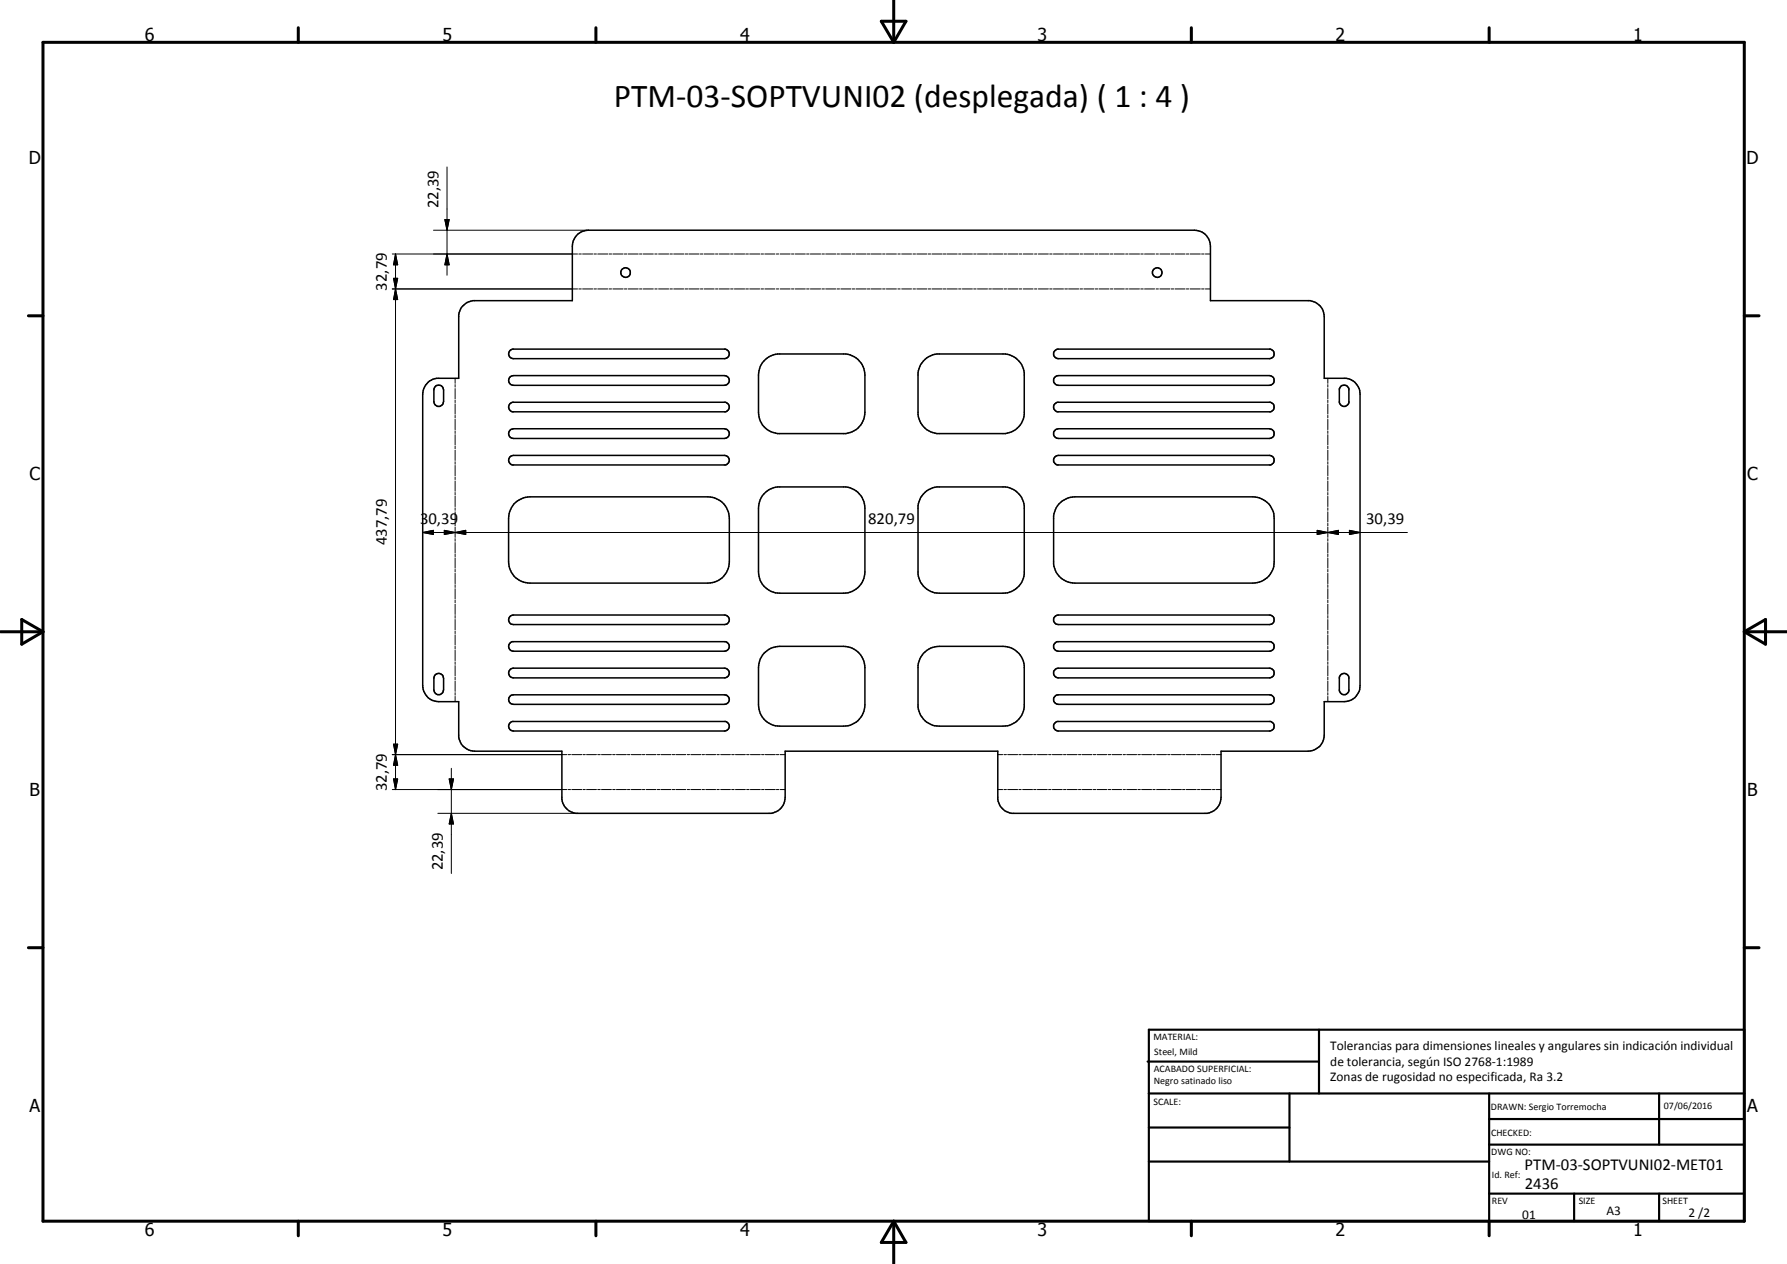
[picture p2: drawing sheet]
<svg xmlns="http://www.w3.org/2000/svg" width="420mm" height="297mm" viewBox="0 0 420 297" stroke-linecap="round" stroke-linejoin="round" font-family="sans-serif">
<g fill="none" stroke="#000" stroke-width=".35">
<path d="M108.8 71.9a3.8 3.8 0 0 1 2.4-1.2h23.4v-12.8a3.8 3.8 0 0 1 3.7-3.8h142.5a3.7 3.7 0 0 1 3.8 3.8v12.8h23.4a3.8 3.8 0 0 1 3.4 3.7v14.5h5.1a3.8 3.8 0 0 1 3.3 3.7v68.5a3.7 3.7 0 0 1-3.8 3.8h-4.6v7.9a3.7 3.7 0 0 1-3.8 3.7h-20.5v10.9a3.8 3.8 0 0 1-3.3 3.7h-45.9a3.9 3.9 0 0 1-3.3-3.3v-11.3h-50v10.9a3.8 3.8 0 0 1-3.3 3.7h-45.9a3.9 3.9 0 0 1-3.3-3.3v-11.3h-20.5a3.9 3.9 0 0 1-3.7-3.3v-8.3h-4.7a3.7 3.7 0 0 1-3.8-3.8v-68.5a3.8 3.8 0 0 1 3.3-3.7h5.2v-14.9l.4-1.4zM102.4 90.7a1.16 1.16 0 0 1 1.9 .9v2.8a1.14 1.14 0 0 1-1.1 1.1 1.14 1.14 0 0 1-1.2-1.1v-2.8zM119.8 95l.7-.5h50.1a1.15 1.15 0 0 1 .9 1.2 1.15 1.15 0 0 1-.9 1.1h-50.1a1.16 1.16 0 0 1-.7-1.8zM119.8 88.7l.9-.4h49.6a1.14 1.14 0 0 1 1.2 1.1 1.14 1.14 0 0 1-1.2 1.2h-49.6a1.15 1.15 0 0 1-1-.7 1.15 1.15 0 0 1 .1-1.2zM119.8 82.5l.7-.5h50.1a1.14 1.14 0 0 1 .9 1.3 1.14 1.14 0 0 1-1.2 1h-49.6a1.13 1.13 0 0 1-1-.6 1.13 1.13 0 0 1 .1-1.2zM179.6 84.8l1.2-1 2-.6h16.1a5 5 0 0 1 4.5 4.9v8.8a5 5 0 0 1-4.5 5h-16.1a5 5 0 0 1-4.5-5l.1-9.3 .4-1.5zM217.1 84.8a4.9 4.9 0 0 1 3.2-1.6h16.1a5.1 5.1 0 0 1 4.4 4.4v9.8a5.1 5.1 0 0 1-4.4 4.5h-16.1a5.1 5.1 0 0 1-4.5-4.5v-9.8a4.9 4.9 0 0 1 1.3-2.8zM248 82.5l.6-.5h50.1a1.14 1.14 0 0 1 .9 1.3 1.14 1.14 0 0 1-1.1 1h-49.7a1.12 1.12 0 0 1-1-.7 1.12 1.12 0 0 1 .2-1.1zM248 88.7l.8-.4h49.7a1.14 1.14 0 0 1 1.1 1.1 1.14 1.14 0 0 1-1.1 1.2h-49.7a1.17 1.17 0 0 1-.8-1.9zM248 95l.6-.5h50.1a1.17 1.17 0 0 1 .9 1.2 1.17 1.17 0 0 1-.9 1.1h-50.1a1.12 1.12 0 0 1-.6-1.8zM315.3 90.7l.7-.2a1.08 1.08 0 0 1 1.1 .9v3.2a1.15 1.15 0 0 1-1.1 .9 1.15 1.15 0 0 1-1.1-.9v-3.2zM119.8 107.4l.9-.4h49.6a1.14 1.14 0 0 1 1.2 1 1.14 1.14 0 0 1-.9 1.3h-50.1a1.16 1.16 0 0 1-.7-1.9z"/>
<path d="M120 101l.7-.2h49.6a1.14 1.14 0 0 1 1.2 1.1 1.14 1.14 0 0 1-1.2 1.1h-49.6a1.15 1.15 0 0 1-1-.7 1.15 1.15 0 0 1 .3-1.3zM120.9 118.4a5.6 5.6 0 0 1 3.7-1.6h41.8a5 5 0 0 1 5.1 5v10.2a5 5 0 0 1-5.1 5h-41.8a5 5 0 0 1-5-5v-10.7a5.1 5.1 0 0 1 1.3-2.9zM179.6 116.1l1.2-1 2-.7h16.1a5 5 0 0 1 4.5 5v15a5 5 0 0 1-5.1 5h-15a5 5 0 0 1-5-5v-15l.5-2zM217.1 116.1a4.9 4.9 0 0 1 3.2-1.7h16.1a5.1 5.1 0 0 1 4.4 4.5v16a5 5 0 0 1-5 4.5h-15a5 5 0 0 1-5-4.5v-16l.7-2zM248 107.4l.8-.4h49.7a1.14 1.14 0 0 1 1.1 1 1.14 1.14 0 0 1-.9 1.3h-50.1a1.12 1.12 0 0 1-.6-1.9zM248.1 101l.7-.2h49.7a1.14 1.14 0 0 1 1.1 1.1 1.14 1.14 0 0 1-1.1 1.1h-49.7a1.13 1.13 0 0 1-1-.7 1.13 1.13 0 0 1 .3-1.3zM249 118.4a5.1 5.1 0 0 1 3.7-1.6h41.9a5 5 0 0 1 5 5v10.2a5 5 0 0 1-5 5h-41.9a5 5 0 0 1-5-4.5v-11.2l.4-1.5zM102.3 158.7a1.15 1.15 0 0 1 1.2-.4 1.15 1.15 0 0 1 .8 1.1v2.7a1.14 1.14 0 0 1-1.1 1.2 1.14 1.14 0 0 1-1.2-1.2v-2.7zM119.8 151.2l.7-.4h50.1a1.14 1.14 0 0 1 .9 1.2 1.14 1.14 0 0 1-1.2 1h-49.6a1.13 1.13 0 0 1-1-.6 1.13 1.13 0 0 1 .1-1.2zM119.8 144.9l.9-.4h49.6a1.12 1.12 0 0 1 1.2 1.1 1.12 1.12 0 0 1-1.2 1.2h-49.6a1.13 1.13 0 0 1-1-.7 1.13 1.13 0 0 1 .1-1.2zM120 157.3l.7-.3h49.6a1.14 1.14 0 0 1 1.2 1.2 1.14 1.14 0 0 1-1.2 1.1h-49.6a1.16 1.16 0 0 1-1-.8 1.16 1.16 0 0 1 .3-1.2zM179.6 153.5a5 5 0 0 1 3.7-1.6h15a5 5 0 0 1 5.1 5v8.8a5 5 0 0 1-5.1 4.9h-15a5 5 0 0 1-5-4.9l.1-9.3 .4-1.5z"/>
<path d="M217.1 153.5l1.7-1.2 1.5-.4h15.5a5 5 0 0 1 5 4.5v9.8a5 5 0 0 1-5 4.4h-15a5 5 0 0 1-5-4.4v-9.8a5.2 5.2 0 0 1 1.3-2.9zM248 144.9l.8-.4h49.7a1.12 1.12 0 0 1 1.1 1.1 1.12 1.12 0 0 1-1.1 1.2h-49.7a1.1 1.1 0 0 1-1-.7 1.1 1.1 0 0 1 .2-1.2zM248 151.2l.6-.4h50.1a1.14 1.14 0 0 1 .9 1.2 1.14 1.14 0 0 1-1.1 1h-49.7a1.12 1.12 0 0 1-1-.6 1.12 1.12 0 0 1 .2-1.2zM248.1 157.3l.7-.3h49.7a1.14 1.14 0 0 1 1.1 1.2 1.14 1.14 0 0 1-1.1 1.1h-49.7a1.14 1.14 0 0 1-1-.8 1.14 1.14 0 0 1 .3-1.2zM315.2 158.7a1.14 1.14 0 0 1 1.1-.4 1.14 1.14 0 0 1 .8 .8v3.2a1.14 1.14 0 0 1-1.1 1 1.14 1.14 0 0 1-1.1-1v-3.2zM119.8 170l.7-.5h50.1a1.14 1.14 0 0 1 .9 1.3 1.14 1.14 0 0 1-1.2 1h-49.6a1.13 1.13 0 0 1-1-.6 1.13 1.13 0 0 1 .1-1.2zM119.8 163.7l.4-.3 .5-.1h49.6a1.12 1.12 0 0 1 1.2 1.1 1.12 1.12 0 0 1-1.2 1.1h-49.6a1.13 1.13 0 0 1-1-.6 1.13 1.13 0 0 1 .1-1.2zM248 163.7l.4-.3 .4-.1h49.7a1.12 1.12 0 0 1 1.1 1.1 1.12 1.12 0 0 1-1.1 1.1h-49.7a1.12 1.12 0 0 1-1-.6 1.12 1.12 0 0 1 .2-1.2zM248 170l.6-.5h50.1a1.14 1.14 0 0 1 .9 1.3 1.14 1.14 0 0 1-1.1 1h-49.7a1.12 1.12 0 0 1-1-.7 1.12 1.12 0 0 1 .2-1.1z"/>
<circle cx="147.1" cy="64.1" r="1.13"/>
<circle cx="272.1" cy="64.1" r="1.14"/>
</g>
<g fill="none" stroke="#000" stroke-width=".24">
<path d="M105.1 39.2v25.5M92.2 59.7h43.6M93 59.7l.5 2.5h-1zM93 59.7v125.8M101.9 54.1h36.4M104.6 51.6h1l-.5 2.5zM105.1 59.7l.5 2.5h-1zM136.1 59.7h.6M137 59.7h2.3M139.6 59.7h.6M140.5 59.7h2.4M143.2 59.7h.6"/>
<path d="M144.1 59.7h2.4M146.8 59.7h.6M147.7 59.7h2.4M150.4 59.7h.5M151.2 59.7h2.4M154 59.7h.5M154.8 59.7h2.4M157.5 59.7h.6M158.4 59.7h2.4M161.1 59.7h.6M162 59.7h2.4M164.7 59.7h.6"/>
<path d="M165.6 59.7h2.3M168.2 59.7h.6M169.1 59.7h2.4M171.8 59.7h.6M172.7 59.7h2.4M175.3 59.7h.7M176.3 59.7h2.3M178.9 59.7h.6M179.8 59.7h2.4M182.5 59.7h.6M183.4 59.7h2.4M186.1 59.7h.6"/>
<path d="M187 59.7h2.3M189.6 59.7h.6M190.5 59.7h2.4M193.2 59.7h.6M194.1 59.7h2.4M196.8 59.7h.6M197.7 59.7h2.4M200.4 59.7h.5M201.2 59.7h2.5M203.9 59.7h.6M204.8 59.7h2.4M207.5 59.7h.6"/>
<path d="M208.4 59.7h2.4M211.1 59.7h.6M212 59.7h2.3M214.7 59.7h.6M215.5 59.7h2.4M218.2 59.7h.6M219.1 59.7h2.4M221.8 59.7h.6M222.7 59.7h2.4M225.4 59.7h.6M226.3 59.7h2.3M228.9 59.7h.6"/>
<path d="M229.8 59.7h2.4M232.5 59.7h.6M233.4 59.7h2.4M236.1 59.7h.6M237 59.7h2.3M239.6 59.7h.6M240.6 59.7h2.3M243.2 59.7h.6M244.1 59.7h2.4M246.8 59.7h.6M247.7 59.7h2.4M250.3 59.7h.7"/>
<path d="M251.2 59.7h2.4M253.9 59.7h.6M254.8 59.7h2.4M257.5 59.7h.6M258.4 59.7h2.4M261.1 59.7h.6M261.9 59.7h2.5M264.7 59.7h.5M265.5 59.7h2.4M268.2 59.7h.6M269.1 59.7h2.4M271.8 59.7h.6"/>
<path d="M272.7 59.7h2.4M275.4 59.7h.6M276.3 59.7h2.3M278.9 59.7h.6M279.8 59.7h2.4M282.5 59.7h.6M283.4 59.7h1.2M92.2 67.9h43.6M92.5 65.4h1l-.5 2.5zM93 67.9l.5 2.5h-1zM136.1 67.9h.6M137 67.9h2.3"/>
<path d="M139.6 67.9h.6M140.5 67.9h2.4M143.2 67.9h.6M144.1 67.9h2.4M146.8 67.9h.6M147.7 67.9h2.4M150.4 67.9h.5M151.2 67.9h2.4M154 67.9h.5M154.8 67.9h2.4M157.5 67.9h.6M158.4 67.9h2.4"/>
<path d="M161.1 67.9h.6M162 67.9h2.4M164.7 67.9h.6M165.6 67.9h2.3M168.2 67.9h.6M169.1 67.9h2.4M171.8 67.9h.6M172.7 67.9h2.4M175.3 67.9h.7M176.3 67.9h2.3M178.9 67.9h.6M179.8 67.9h2.4"/>
<path d="M182.5 67.9h.6M183.4 67.9h2.4M186.1 67.9h.6M187 67.9h2.3M189.6 67.9h.6M190.5 67.9h2.4M193.2 67.9h.6M194.1 67.9h2.4M196.8 67.9h.6M197.7 67.9h2.4M200.4 67.9h.5M201.2 67.9h2.5"/>
<path d="M203.9 67.9h.6M204.8 67.9h2.4M207.5 67.9h.6M208.4 67.9h2.4M211.1 67.9h.6M212 67.9h2.3M214.7 67.9h.6M215.5 67.9h2.4M218.2 67.9h.6M219.1 67.9h2.4M221.8 67.9h.6M222.7 67.9h2.4"/>
<path d="M225.4 67.9h.6M226.3 67.9h2.3M228.9 67.9h.6M229.8 67.9h2.4M232.5 67.9h.6M233.4 67.9h2.4M236.1 67.9h.6M237 67.9h2.3M239.6 67.9h.6M240.6 67.9h2.3M243.2 67.9h.6M244.1 67.9h2.4"/>
<path d="M246.8 67.9h.6M247.7 67.9h2.4M250.3 67.9h.7M251.2 67.9h2.4M253.9 67.9h.6M254.8 67.9h2.4M257.5 67.9h.6M258.4 67.9h2.4M261.1 67.9h.6M261.9 67.9h2.5M264.7 67.9h.5M265.5 67.9h2.4"/>
<path d="M268.2 67.9h.6M269.1 67.9h2.4M271.8 67.9h.6M272.7 67.9h2.4M275.4 67.9h.6M276.3 67.9h2.3M278.9 67.9h.6M279.8 67.9h2.4M282.5 67.9h.6M283.4 67.9h1.2M107 88.9v1.2M107 90.4v.6"/>
<path d="M107 91.3v2.4M107 94v.6M107 94.9v2.4M107 97.6v.6M107 98.6v2.4M312.2 88.9v1.2M312.2 90.4v.6M312.2 91.3v2.4M312.2 94v.6M312.2 94.9v2.4M312.2 97.6v.6M312.2 98.6v2.4"/>
<path d="M107 101.3v.6M107 102.2v2.4M107 104.9v.6M107 105.8v2.4M107 108.5v.6M107 109.4v2.4M107 112.1v.6M107 113v2.4M107 115.7v.6M107 116.6v2.4M107 119.3v.6M312.2 101.3v.6"/>
<path d="M312.2 102.2v2.4M312.2 104.9v.6M312.2 105.8v2.4M312.2 108.5v.6M312.2 109.4v2.4M312.2 112.1v.6M312.2 113v2.4M312.2 115.7v.6M312.2 116.6v2.4M312.2 119.3v.6M99.4 125.1l2.5-.5v1zM99.4 125.1h231.5"/>
<path d="M104.5 124.6l2.5 .5-2.5 .5zM107 125.1l2.5-.5v1zM107 120.3v2.4M107 123v.6M107 123.9v2.4M107 126.6v.6M107 127.5v2.4M107 130.2v.6M107 131.1v2.4M107 133.8v.6M107 134.7v2.5M107 137.4v.6"/>
<path d="M107 138.3v2.5M309.7 124.6l2.5 .5-2.5 .5zM312.2 125.1l2.5-.5v1zM312.2 120.3v2.4M312.2 123v.6M312.2 123.9v2.4M312.2 126.6v.6M312.2 127.5v2.4M312.2 130.2v.6M312.2 131.1v2.4M312.2 133.8v.6M312.2 134.7v2.5"/>
<path d="M312.2 137.4v.6M312.2 138.3v2.5M317.3 124.6l2.5 .5-2.5 .5zM107 141.1v.5M107 142v2.4M107 144.7v.6M107 145.6v2.4M107 148.3v.6M107 149.2v2.4M107 151.9v.6M107 152.8v2.4M107 155.5v.6"/>
<path d="M107 156.4v2.4M107 159.1v.7M312.2 141.1v.5M312.2 142v2.4M312.2 144.7v.6M312.2 145.6v2.4M312.2 148.3v.6M312.2 149.2v2.4M312.2 151.9v.6M312.2 152.8v2.4M312.2 155.5v.6M312.2 156.4v2.4"/>
<path d="M312.2 159.1v.7M92.2 177.3h41.1M92.5 174.9h1l-.5 2.4zM93 177.3l.5 2.5h-1zM107 160.1v2.4M107 162.8v.6M107 163.7v1.2M133.6 177.3h.5M134.4 177.3h2.4M137.1 177.3h.5M137.9 177.3h2.3M140.5 177.3h.6"/>
<path d="M141.4 177.3h2.4M144 177.3h.6M144.9 177.3h2.4M147.5 177.3h.6M148.4 177.3h2.4M151 177.3h.6M151.9 177.3h2.4M154.5 177.3h.6M155.4 177.3h2.4M158.1 177.3h.6M158.9 177.3h2.3M161.6 177.3h.5"/>
<path d="M162.4 177.3h2.3M165 177.3h.6M165.9 177.3h2.4M168.6 177.3h.5M169.4 177.3h2.3M172 177.3h.6M172.9 177.3h2.3M175.5 177.3h.6M176.4 177.3h2.4M179.1 177.3h.6M179.9 177.3h2.4M182.5 177.3h.6"/>
<path d="M183.4 177.3h1.2M234.6 177.3h1.1M236 177.3h.6M236.9 177.3h2.4M239.6 177.3h.5M240.4 177.3h2.4M243 177.3h.6M243.9 177.3h2.3M246.5 177.3h.6M247.4 177.3h2.4M250.1 177.3h.5M250.9 177.3h2.4"/>
<path d="M253.6 177.3h.6M254.4 177.3h2.3M257 177.3h.6M257.9 177.3h2.4M260.6 177.3h.5M261.4 177.3h2.3M264.1 177.3h.5M264.9 177.3h2.3M267.5 177.3h.6M268.4 177.3h2.4M271 177.3h.6M271.9 177.3h2.4"/>
<path d="M274.5 177.3h.6M275.4 177.3h2.4M278 177.3h.6M278.9 177.3h2.4M281.5 177.3h.6M282.4 177.3h2.4M285.1 177.3h.6M285.9 177.3h1.2M312.2 160.1v2.4M312.2 162.8v.6M312.2 163.7v1.2M92.2 185.5h41.1"/>
<path d="M92.5 183h1l-.5 2.5zM102.9 191.1h32.9M105.6 183h1l-.5 2.5zM106.1 191.1l.5 2.5h-1zM106.1 180.6v24.7M133.6 185.5h.5M134.4 185.5h2.4M137.1 185.5h.5M137.9 185.5h2.3M140.5 185.5h.6M141.4 185.5h2.4M144 185.5h.6"/>
<path d="M144.9 185.5h2.4M147.5 185.5h.6M148.4 185.5h2.4M151 185.5h.6M151.9 185.5h2.4M154.5 185.5h.6M155.4 185.5h2.4M158.1 185.5h.6M158.9 185.5h2.3M161.6 185.5h.5M162.4 185.5h2.3M165 185.5h.6"/>
<path d="M165.9 185.5h2.4M168.6 185.5h.5M169.4 185.5h2.3M172 185.5h.6M172.9 185.5h2.3M175.5 185.5h.6M176.4 185.5h2.4M179.1 185.5h.6M179.9 185.5h2.4M182.5 185.5h.6M183.4 185.5h1.2M234.6 185.5h1.1"/>
<path d="M236 185.5h.6M236.9 185.5h2.4M239.6 185.5h.5M240.4 185.5h2.4M243 185.5h.6M243.9 185.5h2.3M246.5 185.5h.6M247.4 185.5h2.4M250.1 185.5h.5M250.9 185.5h2.4M253.6 185.5h.6M254.4 185.5h2.3"/>
<path d="M257 185.5h.6M257.9 185.5h2.4M260.6 185.5h.5M261.4 185.5h2.3M264.1 185.5h.5M264.9 185.5h2.3M267.5 185.5h.6M268.4 185.5h2.4M271 185.5h.6M271.9 185.5h2.4M274.5 185.5h.6M275.4 185.5h2.4"/>
<path d="M278 185.5h.6M278.9 185.5h2.4M281.5 185.5h.6M282.4 185.5h2.4M285.1 185.5h.6M285.9 185.5h1.2"/>
</g>
<g fill="none" stroke="#000" stroke-width=".71">
<path d="M10.1 9.9h400v277.1h-400zM70.1 6.5v3.4M140.1 6.5v3.4M207.2 5h5.8l-2.9 4.9zM210.1 0v9.9M280.1 6.5v3.4M350.1 6.5v3.4M6.7 74.2h3.4M410.1 74.2h3.5M.1 148.5h10M5.1 145.6l5 2.9-5 2.9zM410.1 148.5h10"/>
<path d="M410.1 148.5l5-2.9v5.8zM6.7 222.7h3.4M410.1 222.7h3.5M70.1 287v3.4M140.1 287v3.4M210.1 287v10M210.1 287l2.9 5h-5.8zM280.1 287v3.4M350.1 287v3.4"/>
</g>
<g fill="none" stroke="#000" stroke-width=".51">
<path d="M269.8 249.5h40.3M270.1 242h140v45h-140zM270.1 257h140M303.2 257v16M310.1 242v15M350.1 257v30M390.1 257v12M270.1 265h33.1M270.1 273h80M350.1 269h60M350.1 263h60M350.1 280.5h60"/>
<path d="M370.1 280.5v6.5M390.1 280.5v6.5"/>
</g>
<g fill="#000">
<path d="M104.6 51.6h1l-.5 2.5zM92.5 65.4h1l-.5 2.5zM93 59.7l.5 2.5h-1zM93 67.9l.5 2.5h-1zM105.1 59.7l.5 2.5h-1zM99.4 125.1l2.5-.5v1zM104.5 124.6l2.5 .5-2.5 .5zM107 125.1l2.5-.5v1zM309.7 124.6l2.5 .5-2.5 .5zM312.2 125.1l2.5-.5v1zM317.3 124.6l2.5 .5-2.5 .5zM92.5 174.9h1l-.5 2.4z"/>
<path d="M93 177.3l.5 2.5h-1zM92.5 183h1l-.5 2.5zM105.6 183h1l-.5 2.5zM106.1 191.1l.5 2.5h-1z"/>
</g>
<text font-size="7.9" x="144.3" y="25.2">PTM-03-SOPTVUNI02 (desplegada) ( 1 : 4 )</text>
<g font-size="4.2">
<text x="34" y="9.6">6</text>
<text x="104" y="9.6">5</text>
<text x="174" y="9.6">4</text>
<text x="244" y="9.6">3</text>
<text x="314" y="9.6">2</text>
<text x="384" y="9.6">1</text>
<text x="6.8" y="38.7">D</text>
<text x="410.6" y="38.7">D</text>
<text x="7" y="112.9">C</text>
<text x="410.8" y="112.9">C</text>
<text x="7" y="187.1">B</text>
<text x="410.8" y="187.1">B</text>
<text x="7" y="261.4">A</text>
<text x="410.8" y="261.4">A</text>
<text x="34" y="290.4">6</text>
<text x="104" y="290.4">5</text>
<text x="174" y="290.4">4</text>
<text x="244" y="290.4">3</text>
<text x="314" y="290.4">2</text>
<text x="384" y="290.4">1</text>
</g>
<g font-size="3.9">
<text x="103.1" y="49" transform="rotate(-90 103.1 49)">22,39</text>
<text x="91" y="68.3" transform="rotate(-90 91 68.3)">32,79</text>
<text x="98.8" y="123.1">30,39</text>
<text x="204.2" y="123.1">820,79</text>
<text x="321.2" y="123.1">30,39</text>
<text x="91" y="128.1" transform="rotate(-90 91 128.1)">437,79</text>
<text x="91" y="185.9" transform="rotate(-90 91 185.9)">32,79</text>
<text x="104.1" y="204.6" transform="rotate(-90 104.1 204.6)">22,39</text>
<text x="358.5" y="275">PTM-03-SOPTVUNI02-MET01</text>
<text x="358.5" y="279.4">2436</text>
</g>
<g font-size="3.1">
<text x="312.7" y="246.8">Tolerancias para dimensiones lineales y angulares sin indicación individual</text>
<text x="312.7" y="250.4">de tolerancia, según ISO 2768-1:1989</text>
<text x="312.7" y="254">Zonas de rugosidad no especificada, Ra 3.2</text>
<text x="357.9" y="286.4">01</text>
<text x="377.7" y="285.6">A3</text>
<text x="397" y="285.9">2 /2</text>
</g>
<g font-size="2.4">
<text x="271.2" y="244.4">MATERIAL:</text>
<text x="271.3" y="252">ACABADO SUPERFICIAL:</text>
<text x="271.4" y="247.9">Steel, Mild</text>
<text x="271.3" y="254.6">Negro satinado liso</text>
<text x="271.2" y="259.7">SCALE:</text>
<text x="350.6" y="260.8">DRAWN: Sergio Torremocha</text>
<text x="391.2" y="260.6">07/06/2016</text>
<text x="350.6" y="267">CHECKED:</text>
<text x="350.6" y="271.4">DWG NO:</text>
<text x="350.8" y="276.9">Id. Ref:</text>
<text x="350.8" y="282.8">REV</text>
<text x="371.2" y="282.9">SIZE</text>
<text x="390.9" y="282.9">SHEET</text>
</g>
</svg>
